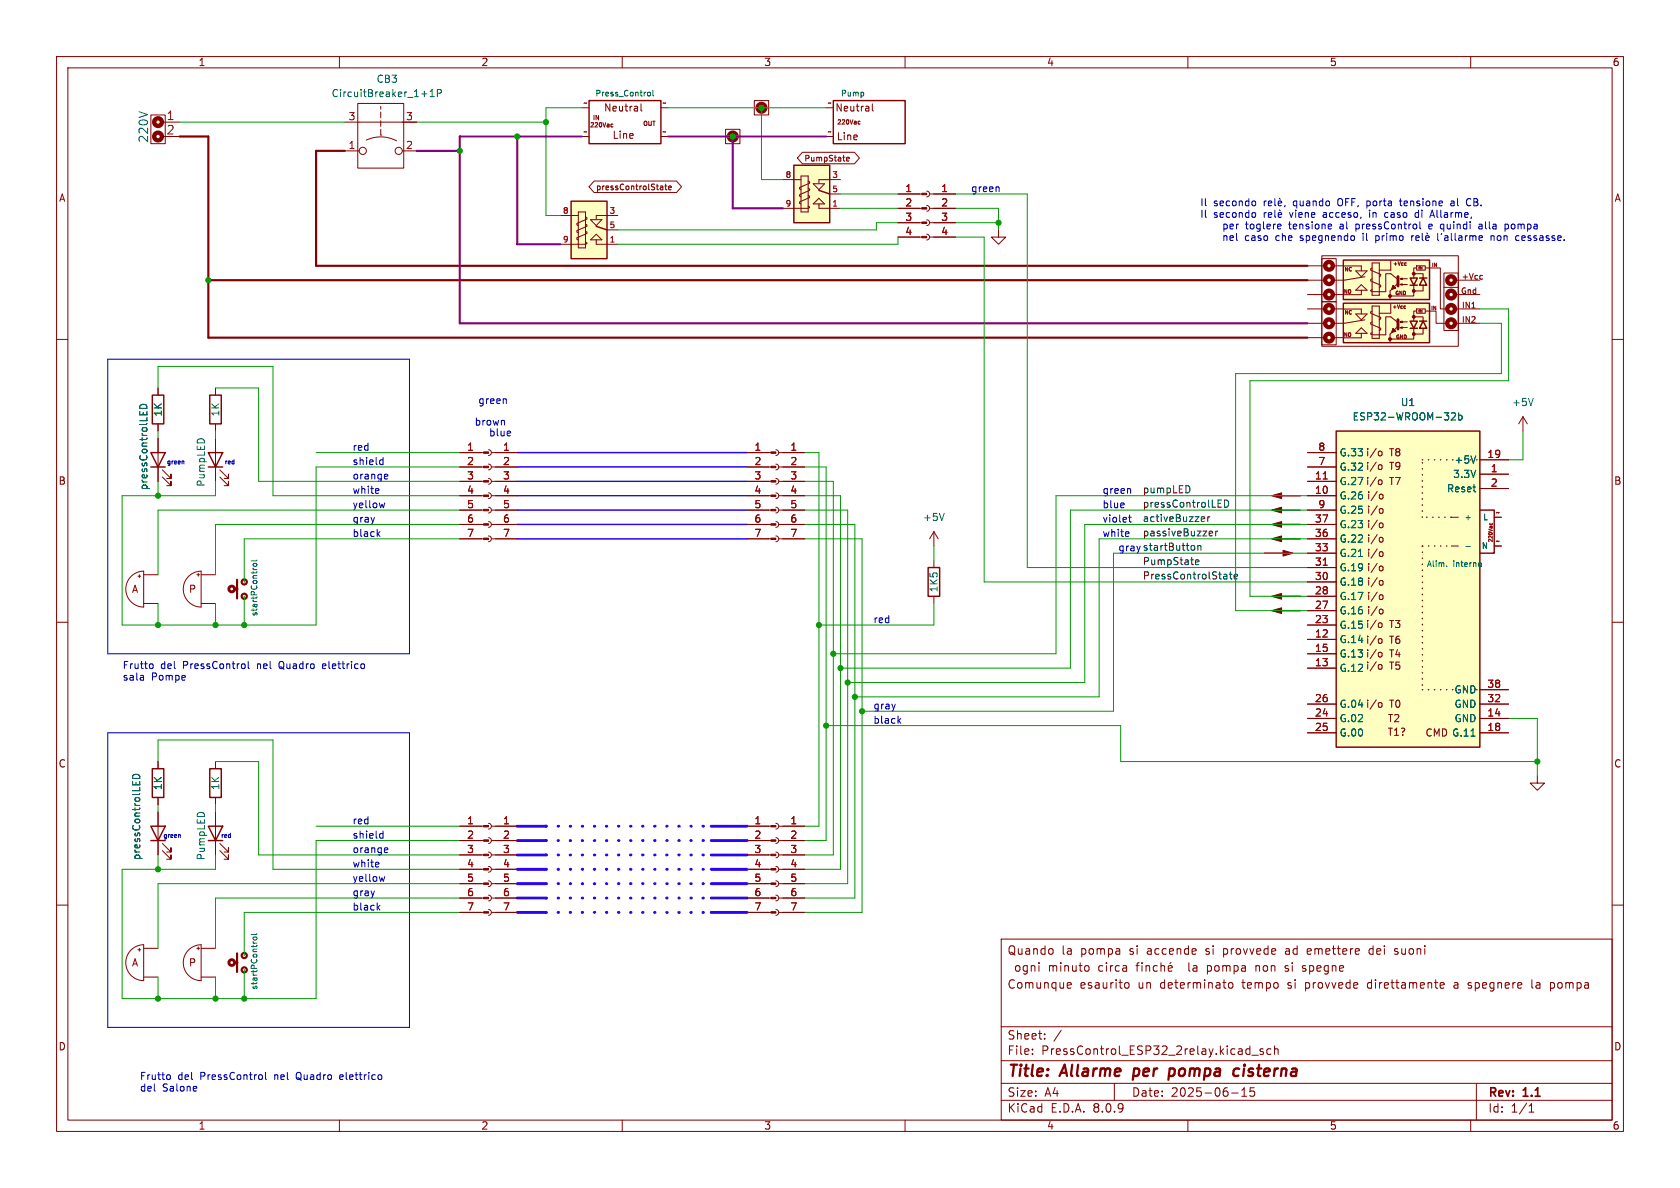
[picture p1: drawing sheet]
<svg xmlns="http://www.w3.org/2000/svg" width="297mm" height="210mm" viewBox="0 0 297 210" stroke-linecap="round" stroke-linejoin="round" font-family="sans-serif">
<g fill="none" stroke="#840000" stroke-width=".18">
<path d="M10 10h277v190h-277zM12 12h273v186h-273zM60 10v2M110 10v2M133.3 17.8h2.6v2.5h-2.6zM146 19.1h1.3M154.2 18.4v1l.2 .2M160 10v2M210 10v2M260 10v2M146 24.1h1.3M151.8 21.9h.3"/>
<path d="M151.8 21.5h.3M10 60h2M27.9 68.6v1.3M27.9 74.9v1.3M285 60h2M10 110h2M285 110h2M10 160h2M177 166h108v32h-108zM186 167.8l.2 .2v.4l-.2 .2M188.7 174.6h.6M188.7 173.8l.5-.1 .2 .4-.7 .1"/>
<path d="M192.2 170.7l.3 .3v.4l-.3 .3M199 173.8l.3-.1 .3 .3v.4l-.1 .2h-.5M200.8 170.7h.6M201.4 170.2l-.4 .2v1.3M201.9 170.2v.1M201.9 170.7v1M202.6 170.8l.2-.1 .4 .1v.9M202.6 170.7v1M204.6 170.8l-.4-.1-.3 .3v.4l.1 .2h.6M205.2 170.8l.3-.1 .3 .1 .1 .9M205.2 170.2v1.5M206.5 171.2l.7-.1v-.3l-.5-.1-.2 .2 .1 .7h.6"/>
<path d="M207 170.1l-.2 .2M213.5 170.7v1.5M213.5 171.6l.1 .1M213.6 170.7l-.1 .1M217.2 173.8l.3-.1 .4 .1 .1 .6-.2 .2-.3 .1-.3-.1zM222 170.7v1M222.2 170.7l-.2 .1M227.2 171.6l.4 .1M227.3 168.2v.4M227.6 170.7l-.4 .1v.1v.2l.4 .1M230.2 171.6h.6M230.2 171l.1 .1 .5 .2"/>
<path d="M230.8 170.8l-.3-.1-.3 .2M231.6 167.7h-.3l-.2 .2 .1 .7 .4 .1M231.8 168.1l-.7 .1M241.8 173.8v.8M242.6 167.7l-.4 .1-.2 .2 .1 .6 .5 .1M246.5 168.6h.6M247.1 167.8l-.4-.1-.2 .2 .1 .2 .5 .2M254.7 174.6h.5M254.7 173.8l.4-.1 .2 .4-.7 .1M257.5 173.7l-.4 .1M257.6 174.1h-.4a.29 .29 0 0 0-.2 .3 .29 .29 0 0 0 .2 .3h.4M259.6 174.1l.4 .1"/>
<path d="M259.7 174.7h.3M260 173.7l-.4 .1M270.8 173.2v1.3l.2 .2M274.1 173.8l.4-.1 .3 .3M274.8 174.4l-.3 .3-.4-.1M285 160h2M60 198v2M110 198v2M160 198v2M177 194.5h108M177 191.5h108M177 187.5h108"/>
<path d="M177 181.5h108M182.5 186.3v.1M182.5 185.5v.1M184.7 183.6v.1M184.7 182.8v.1M187.6 182.1l-1.3 2M197 191.5v3M210 198v2M217.7 193.2h1.2M219.5 193.8h.9M219.5 192.7l.5-.4v1.5M221.3 186.5h1.2"/>
<path d="M221.7 192.3h-.7v.7l.2-.1h.5l.1 .3-.1 .5-.2 .1-.5-.1M223.3 185.5l-.3-.1-.3 .2 .1 .2 .5 .2v.3h-.6M224.7 185.5l-.5-.1-.2 .3v.4l.1 .2h.6M225.3 185.5l.2-.1 .4 .1 .1 .9M225.3 184.9v1.5M260 198v2M261 191.5v6.5M270.3 196.6h.9M270.3 195.5l.4-.4v1.5"/>
</g>
<path d="M200.5 188.9l-.2 2M206.6 190.1l.2 .1 .6-.1M206.8 189l.2-.1 .6 .1M218.3 189l.2-.1 .6 .1M218.9 190.1l-.6 .1M219.9 188.9l-.1 1.3" fill="none" stroke="#840000" stroke-width=".4"/>
<path d="M147.3 17.8h12.7v7.6h-12.7zM26.9 69.9h2.1v5h-2.1z" fill="none" stroke="#840000" stroke-width=".25"/>
<circle cx="134.6" cy="19" r=".69" fill="#ffffc2" stroke="#ffffc2" stroke-width=".18"/>
<circle cx="134.6" cy="19" r=".69" fill="none" stroke="#840000" stroke-width=".76"/>
<path d="M152.6 16.4v.5" fill="none" stroke="#006464" stroke-width=".18"/>
<path d="M140.3 29.2h6.4v10.2h-6.4z" fill="#ffffc2"/>
<path d="M140.3 29.2h6.4v10.2h-6.4zM144.8 33.7l1.9 .6" fill="none" stroke="#840000" stroke-width=".25"/>
<path d="M138.4 31.8h3.2M141.6 31.1h1.3v6.4h-1.3zM142.9 36.4l.2 .2v.1l-.2 .1h-4.5M142.9 34.5l.2 .2v.2l-1.7 .8v.2l.2 .2M142.9 33.3l.2 .1v.3l-1.7 .7v.3l.2 .1M142.9 32l.2 .1v.3l-1.7 .7v.3l.2 .1M143.8 36l1-.9 1 .9zM143.8 32.5h2l-1 1zM144.8 36v.8h3.8M146.7 34.3h1.9M148.6 31.8h-3.8v.6" fill="none" stroke="#840000" stroke-width=".18"/>
<path d="M101 35.6h6.3v10.1h-6.3z" fill="#ffffc2"/>
<g fill="none" stroke="#840000" stroke-width=".25">
<path d="M104.1 17.8h12.7v7.6h-12.7zM101 35.6h6.3v10.1h-6.3zM105.4 40l1.9 .6M37.1 69.9h2v5h-2zM26.7 80h2.5l-1.3 2.6zM26.7 82.6h2.5M36.8 80h2.6l-1.3 2.6zM36.8 82.6h2.6M223.5 97.8h4.1M225.8 95.3h4.1M164.1 100.3h2v5.1h-2zM225.8 108h4.1"/>
<path d="M225.8 105.4h4.1M26.9 135.9h2.1v5.1h-2.1zM37.1 135.9h2v5.1h-2zM26.7 146.1h2.5l-1.3 2.5zM26.7 148.6h2.5M36.8 146.1h2.6l-1.3 2.5zM36.8 148.6h2.6"/>
</g>
<g fill="none" stroke="#840000" stroke-width=".18">
<path d="M102.9 19.1h1.2M113.3 18.4v1l.2 .2M116.8 19.1h1.3M99.1 38.1h3.1M102.2 37.5h1.3v6.3h-1.3zM102.9 24.1h1.2M103.5 39.6l.3 .2v.2l-1.8 .8v.2l.2 .1M103.5 38.4l.3 .1v.2l-1.8 .8v.3l.2 .1M104.4 38.8h2l-1 1.1zM108.1 22.4h.3M108.1 22h.3M109.2 38.1h-3.8v.6"/>
<path d="M116.8 24.1h1.3M103.5 42.8l.3 .1v.2l-.3 .1h-4.4M103.5 40.9l.3 .1v.3l-1.8 .7v.3l.2 .1M104.4 42.4l1-1 1 1zM105.4 42.4v.8h3.8M107.3 40.6h1.9M176.5 40.6v1.3h1.3l-1.3 1.3-1.2-1.3h1.2M27.9 77.5v7.6M38.1 68.6v1.3M38.1 74.9v1.3M38.1 77.5v7.6M269.2 73.7l.8 1.2"/>
<path d="M269.2 73.7v2.5M269.2 73.7l-.7 1.2M28.7 84.3l1.5 1.6v-.8v.8h-.7M28.7 83.1l1.5 1.5v-.8v.8h-.7M38.9 84.3l1.5 1.6v-.8v.8h-.8M38.9 83.1l1.5 1.5v-.8v.8h-.8M165.1 99.1v1.2M23.2 101.9a3.2 3.2 0 0 1 2.2-.9v6.3a3.2 3.2 0 0 1-2.9-1.9 3.2 3.2 0 0 1 .7-3.5zM24.4 101.9h.5M24.6 101.6v.5M25.4 101.6h2.5M25.4 106.7h2.5"/>
<path d="M33.3 101.9a3.2 3.2 0 0 1 2.3-.9v6.3a3.2 3.2 0 0 1-3-1.9 3.2 3.2 0 0 1 .7-3.5zM34.8 101.6h.5M35.1 101.3v.6M35.6 101.6h2.5M35.6 106.7h2.5M43.2 102.9h.1M43.2 105.4h.1M165.1 105.4v1.3M27.9 134.6v1.3M38.1 134.6v1.3M27.9 141v1.2M27.9 143.5v7.6"/>
<path d="M28.7 150.4l1.5 1.5v-.8v.8h-.7M28.7 149.1l1.5 1.5v-.7v.7h-.7M38.1 141v1.2M38.1 143.5v7.6M38.9 150.4l1.5 1.5v-.8v.8h-.8M38.9 149.1l1.5 1.5v-.7v.7h-.8M81.3 158.8h4.2M81.3 156.2h4.2M81.3 153.7h4.2M81.3 151.1h4.2M81.3 148.6h4.2M81.3 146.1h4.2"/>
<path d="M86.4 158.2l.3 .2 .2 .4-.2 .3-.3 .2M86.4 155.7l.3 .2 .2 .3-.2 .4-.3 .1M86.4 153.2l.3 .1 .2 .4-.2 .3-.3 .2M86.4 150.6l.3 .2 .2 .3-.2 .4-.3 .1M86.4 148.1l.3 .1 .2 .4-.2 .3-.3 .2M86.4 145.5l.3 .2 .2 .4-.2 .3-.3 .2M86.9 158.8h4.5M86.9 156.2h4.5M86.9 153.7h4.5M86.9 151.1h4.5M86.9 148.6h4.5M86.9 146.1h4.5"/>
<path d="M23.2 167.9a3.2 3.2 0 0 1 2.2-.9v6.4a3.2 3.2 0 0 1-2.9-2 3.2 3.2 0 0 1 .7-3.5zM24.4 167.9h.5M24.6 167.6v.5M25.4 167.6h2.5M25.4 172.7h2.5M33.3 167.9a3.2 3.2 0 0 1 2.3-.9v6.4a3.2 3.2 0 0 1-3-2 3.2 3.2 0 0 1 .7-3.5zM34.8 167.6h.5M35.1 167.4v.5M35.6 167.6h2.5M35.6 172.7h2.5M43.2 168.9h.1M43.2 171.4v.1"/>
<path d="M81.3 161.3h4.2M86.4 160.8l.3 .1 .2 .4-.2 .3-.3 .2M86.9 161.3h4.5"/>
</g>
<g fill="none" stroke="#006464" stroke-width=".18">
<path d="M114.5 16.5l.2-.2 .3 .2-.1 .4-.2 .1-.2-.2M115.4 16v.8l.2 .2M24.7 72.7v.6M24.9 71.6a.66 .66 0 0 1 .7-.1 .66 .66 0 0 1 .4 .7h-1.3zM26 72.7v.6M271.1 70.4l-.5 1.3M44.8 99.6h.5l.1 .4-.6 .1-.1-.2zM45.4 99l-.1 .1h-.9M23.4 138.1v.7M23.6 137a.66 .66 0 0 1 .8-.1 .66 .66 0 0 1 .3 .7h-1.3zM24.7 138.1v.7M44.8 165.7l.4-.1 .2 .4-.2 .2h-.3l-.2-.2z"/>
<path d="M45.4 165l-.1 .2h-.9"/>
</g>
<g fill="none" stroke="#840000" stroke-width=".38">
<path d="M41.9 102.5v3.3M41.9 168.5v3.3"/>
<circle cx="43.2" cy="105.4" r=".46"/>
<circle cx="43.2" cy="102.9" r=".46"/>
<circle cx="43.2" cy="168.9" r=".46"/>
<circle cx="43.2" cy="171.5" r=".46"/>
</g>
<g fill="none" stroke="#840000" stroke-width=".51">
<path d="M41.5 104.1h.4M41.5 170.2h.4"/>
<circle cx="41" cy="104.1" r=".51"/>
<circle cx="41" cy="170.2" r=".51"/>
</g>
<g fill="#840000" stroke="#840000" stroke-width=".18">
<path d="M85.5 161.2h.9v.2h-.9z"/>
<path d="M85.5 158.6h.9v.3h-.9z"/>
<path d="M85.5 156.1h.9v.2h-.9z"/>
<path d="M85.5 153.5h.9v.3h-.9z"/>
<path d="M85.5 151h.9v.3h-.9z"/>
<path d="M85.5 148.5h.9v.2h-.9z"/>
<path d="M85.5 145.9h.9v.3h-.9z"/>
<path d="M224.8 108l1.8-.6v1.1z"/>
<path d="M224.8 105.4l1.8-.5v1z"/>
<path d="M226.8 97.3l1.8 .5-1.8 .5z"/>
<path d="M224.8 95.3l1.8-.6v1.1z"/>
</g>
<g fill="#ffffc2" stroke="#ffffc2" stroke-width=".18">
<circle cx="256.5" cy="57.1" r=".69"/>
<circle cx="256.5" cy="54.6" r=".69"/>
<circle cx="256.5" cy="49.5" r=".69"/>
<circle cx="234.9" cy="59.7" r=".69"/>
<circle cx="234.9" cy="54.6" r=".69"/>
<circle cx="234.9" cy="52.1" r=".69"/>
<circle cx="234.9" cy="47" r=".69"/>
</g>
<g fill="#ffffc2">
<path d="M237.5 53.6h15.2v7h-15.2z"/>
<path d="M237.5 46h15.2v7h-15.2z"/>
</g>
<g fill="none" stroke="#840000" stroke-width=".18">
<path d="M63.2 18.3h8.2v11.4h-8.2zM67.3 18.8v.5M67.3 19.8v1M61 21.6h12.7M61 26.7h2.5M64.8 24.8a6 6 0 0 1 5.3 .1M67.3 23.9h.1M67.3 21.3v1.1M67.3 22.9v1M71.1 26.7h2.6M231.1 57.2h3.2M231.1 52.1h3.2"/>
<path d="M231.1 49.5h3.2M231.1 47h3.2M231.1 59.7h3.2M231.1 54.6h3.2M233.7 45.2h24.1v16h-24.1zM233.7 53.3h2.5v7.7h-2.5zM233.7 45.7h2.5v7.6h-2.5zM235.6 57.2h1.9M235.6 47h1.9M235.6 59.7h1.8M235.7 54.6h1.7M235.8 52.1h1.7"/>
<path d="M237.5 54.6h3.2v.9M237.5 47h3.2v.9M239.7 55.5h2l-1 1zM239.7 47.9h2l-1 1zM240.7 58.9v.8h-3.2M240.7 57.9l1 1h-2zM240.7 50.3l1 1h-2zM240.7 51.3v.8h-3.2M241.3 48.9l-3.8 .6h-1.8M241.3 56.5l-3.8 .7M242.6 56.9l-.3 .1v.3l1.8 .7v.3l-.3 .1M242.6 55l-.3 .1v.3l1.8 .7v.3l-.3 .1"/>
<path d="M242.6 49.3l-.3 .1v.3l1.8 .7v.3l-.3 .1M242.6 47.4l-.3 .1v.3l1.8 .7v.3l-.3 .1M242.6 46.5h1.2v5.7h-1.2zM242.6 54.1h1.2v5.7h-1.2zM245.7 51.4v1.6M245.7 59.1v1.5M245.9 46.1v1.7h-2.1M245.9 53.7v1.7h-2.1M247.1 57l-1.2-1h-.9v3.2h-2.4l-.3-.1v-.2l.3-.1M247.1 49.4l-1.2-1h-.9v3.2h-2.4l-.3-.2v-.1l.3-.1M247.5 57.9l.4-.1v.2l-.4-.1h1.3M247.5 56.9l.4-.1v.2l-.4-.1h1.3"/>
<path d="M247.5 50.3l.4-.1v.2l-.4-.1h1.3M247.5 49.3l.4-.2v.3l-.4-.1h1.3M248.3 54.1h.2M248.4 46.5h.2M248.5 54.5h-.2M248.6 46.9h-.2M249.9 58v1.9h-4.2M249.9 50.4v1.9h-4.2M249.9 56h1.7v.8M249.9 48.4h1.7v.7M250.4 55h-.5v1.8M250.4 47.4h-.5v1.7"/>
<path d="M250.4 54.6h1.6v.8h-1.6zM250.4 47h1.6v.8h-1.6zM251.6 58v1.1h-1.7M251.6 50.4v1h-1.7M252 55h1.9v2.2h2M252 47.4h2.6v7.2h1.2M255.3 48.3h2.5v10.1h-2.5zM255.3 50.8h2.5M257.2 57.2h4.4M257.2 52.1h4.4M257.2 49.5h4.4M257.2 54.6h4.4"/>
<path d="M260.2 54.4h.6M260.3 56h.4l.1 .3-.6 .7h.6M260.8 51.2l.1 .1M260.9 50.9v1M260.9 51.8l-.1 .1M262.1 48.7h-.3l-.2 .2 .1 .4h.4M256.5 91.4h1.3M256.5 96.5h1.3M258.2 93.1l.2 .7 .2-.7M259.1 93.1v.7l-.3-.1v-.3h.3M259.7 93.4l-.3 .1v.2h.3M263.4 92.5v.2"/>
<path d="M263.8 92.5v.2M264.2 91.4h1.2M264.2 96.5h1.2M132.1 158.8h4.2M132.1 156.2h4.2M132.1 153.7h4.2M132.1 151.1h4.2M132.1 148.6h4.2M132.1 146.1h4.2M137.2 158.2l.3 .2 .2 .4-.2 .3-.3 .2M137.2 155.7l.3 .2 .2 .3-.2 .4-.3 .1M137.2 153.2l.3 .1 .2 .4-.2 .3-.3 .2"/>
<path d="M137.2 150.6l.3 .2 .2 .3-.2 .4-.3 .1M137.2 148.1l.3 .1 .2 .4-.2 .3-.3 .2M137.2 145.5l.3 .2 .2 .4-.2 .3-.3 .2M137.7 158.8h4.5M137.7 156.2h4.5M137.7 153.7h4.5M137.7 151.1h4.5M137.7 148.6h4.5M137.7 146.1h4.5M132.1 161.3h4.2M137.2 160.8l.3 .1 .2 .4-.2 .3-.3 .2M137.7 161.3h4.5"/>
<circle cx="64.1" cy="26.7" r=".63"/>
<circle cx="70.5" cy="26.7" r=".63"/>
</g>
<g fill="none" stroke="#840000" stroke-width=".76">
<circle cx="234.9" cy="59.7" r=".69"/>
<circle cx="234.9" cy="47" r=".69"/>
<circle cx="234.9" cy="54.6" r=".69"/>
<circle cx="234.9" cy="52.1" r=".69"/>
<circle cx="234.9" cy="57.1" r=".69"/>
<circle cx="234.9" cy="49.5" r=".69"/>
<circle cx="256.5" cy="54.6" r=".69"/>
<circle cx="256.5" cy="52.1" r=".69"/>
<circle cx="256.5" cy="57.1" r=".69"/>
<circle cx="256.5" cy="49.5" r=".69"/>
</g>
<g fill="none" stroke="#840000" stroke-width=".25">
<path d="M237.5 53.6h15.2v7h-15.2zM237.5 46h15.2v7h-15.2zM249.3 56.8h1.3l-.7 1.2zM249.3 49.1h1.3l-.7 1.3zM249.3 58h1.3M249.3 50.4h1.3M251 56.8h1.2M251 49.1h1.2M251.6 56.8l.6 1.2h-1.2zM251.6 49.1l.6 1.3h-1.2zM225.8 92.7h4.1M225.8 87.6h4.1"/>
<path d="M225.8 90.2h4.1M257.8 90.2h6.4v7.6h-6.4z"/>
</g>
<g fill="#840000" stroke="#840000" stroke-width=".18">
<path d="M245.7 59.1l1.3-1.3z"/>
<path d="M245.7 51.4l1.3-1.2z"/>
<path d="M246.3 58l.5 .5-.8 .3z"/>
<path d="M246.3 50.4l.5 .5-.8 .3z"/>
<path d="M224.8 92.7l1.8-.5v1z"/>
<path d="M224.8 87.6l1.8-.5v1z"/>
<path d="M224.8 90.2l1.8-.5v1z"/>
<path d="M136.3 161.2h.9v.2h-.9z"/>
<path d="M136.3 158.6h.9v.3h-.9z"/>
<path d="M136.3 156.1h.9v.2h-.9z"/>
<path d="M136.3 153.5h.9v.3h-.9z"/>
<path d="M136.3 151h.9v.3h-.9z"/>
<path d="M136.3 148.5h.9v.2h-.9z"/>
<path d="M136.3 145.9h.9v.3h-.9z"/>
<circle cx="249.9" cy="59.1" r=".25"/>
<circle cx="249.9" cy="56" r=".25"/>
<circle cx="249.9" cy="51.4" r=".25"/>
<circle cx="249.9" cy="48.4" r=".25"/>
<circle cx="245.7" cy="59.9" r=".25"/>
<circle cx="245.7" cy="52.3" r=".25"/>
</g>
<path d="M247.1 56.5v1.7M247.1 48.9v1.6" fill="none" stroke="#840000" stroke-width=".51"/>
<path d="M74.5 16.6h1M76 17.1h.8M76 16.2l.4-.4v1.3M77.3 16.5l.6-.1 .1-.2v-.3l-.7-.1v1.3M259.2 96.6h.7M261.6 99.5l.3 .2-.1 .4-.2 .1M255.7 100.1v.1" fill="none" stroke="#006464" stroke-width=".18"/>
<path d="M236.2 76.2h25.4v55.9h-25.4z" fill="#ffffc2"/>
<path d="M236.2 76.2h25.4v55.9h-25.4z" fill="none" stroke="#840000" stroke-width=".25"/>
<g fill="none" stroke="#840000" stroke-width=".18">
<path d="M26.7 20.3h2.5v5.1h-2.5zM28.6 21.6h3.1M28.6 24.1h3.1M105 32h14.6l.9 1-.9 1h-14.6l-.9-1zM117 32.9l.2 .1v.6M117.2 33.5l-.4 .1M117.2 33.1l-.4 .1M117.5 32.9h.4M117.7 32.5v.9l.2 .2M118.2 33.2l.5-.1-.1-.2h-.3l-.1 .1 .1 .5h.3M128.3 22.9h2.5v2.5h-2.5zM141.9 26.9h9.2l.8 1-.8 1.1h-9.2l-.9-1.1z"/>
<path d="M149.7 28.1l.4-.1v-.2h-.3l-.1 .1v.5h.4M158.7 39.4h4.3M158.7 36.8h4.3M158.7 34.3h4.3M163.8 38.9l.4 .1 .1 .4-.1 .3-.4 .2M163.8 36.3l.4 .2 .1 .3-.1 .4-.4 .1M163.8 33.8l.4 .1 .1 .4-.1 .3-.4 .2M164.3 39.4h4.6M164.3 36.8h4.6M164.3 34.3h4.6M158.7 41.9h4.3M163.8 41.4l.4 .2 .1 .3-.1 .4-.4 .1"/>
<path d="M164.3 41.9h4.6M27.9 68.6v1.3M27.9 74.9v1.3M27.9 77.5v2.5M86.4 79.5l.3 .2 .2 .3-.2 .4-.3 .1M137.2 79.5l.3 .2 .2 .3-.2 .4-.3 .1M243.8 79.8l.3-.1 .2 .3v.5l-.2 .1-.3-.1M27.9 82.6v2.5M81.3 87.6h4.2M81.3 85.1h4.2M81.3 95.3h4.2M81.3 92.7h4.2"/>
<path d="M81.3 82.6h4.2M81.3 80h4.2M81.3 90.2h4.2M86.4 94.7l.3 .2 .2 .4-.2 .3-.3 .2M86.4 92.2l.3 .2 .2 .3-.2 .4-.3 .1M86.4 89.7l.3 .1 .2 .4-.2 .3-.3 .2M86.4 87.1l.3 .2 .2 .3-.2 .4-.3 .1M86.4 84.6l.3 .1 .2 .4-.2 .3-.3 .2M86.4 82l.3 .2 .2 .4-.2 .3-.3 .2M86.9 87.6h4.5M86.9 85.1h4.5M86.9 95.3h4.5"/>
<path d="M86.9 92.7h4.5M86.9 82.6h4.5M86.9 80h4.5M86.9 90.2h4.5M132.1 87.6h4.2M132.1 85.1h4.2M132.1 95.3h4.2M132.1 92.7h4.2M132.1 82.6h4.2M132.1 80h4.2M132.1 90.2h4.2M137.2 94.7l.3 .2 .2 .4-.2 .3-.3 .2"/>
<path d="M137.2 92.2l.3 .2 .2 .3-.2 .4-.3 .1M137.2 89.7l.3 .1 .2 .4-.2 .3-.3 .2M137.2 87.1l.3 .2 .2 .3-.2 .4-.3 .1M137.2 84.6l.3 .1 .2 .4-.2 .3-.3 .2M137.2 82l.3 .2 .2 .4-.2 .3-.3 .2M137.7 87.6h4.5M137.7 85.1h4.5M137.7 95.3h4.5M137.7 92.7h4.5M137.7 82.6h4.5M137.7 80h4.5M137.7 90.2h4.5"/>
<path d="M165.1 94l.8 1.3M165.1 94v2.5M165.1 94l-.8 1.3M231.1 87.6h5.1M231.1 85.1h5.1M231.1 97.8h5.1M231.1 95.3h5.1M231.1 92.7h5.1M231.1 82.6h5.1M231.1 80h5.1M231.1 90.2h5.1M243.8 82.2h.3l.2 .2v.5l-.2 .1-.3-.1"/>
<path d="M243.8 84.9l.3-.1 .2 .3v.4l-.2 .2-.3-.1M244 87.4h.3l.2 .2-.1 .5-.1 .1-.3-.1M244 90l.3-.1 .2 .2-.1 .5-.1 .1h-.3M244 92.5l.3-.1 .2 .3-.1 .5-.1 .1-.3-.1M244 95h.3l.2 .2-.1 .5-.1 .1h-.3M244 97.6l.3-.1 .2 .3-.1 .4-.1 .2-.3-.1M256.5 91.4h1.3M256.5 96.5h1.3M261.6 83.8h5.1M261.6 81.3h5.1M261.6 86.4h5.1M264.2 91.4h1.2"/>
<path d="M264.2 96.5h1.2M231.1 113h5.1M231.1 118.1h5.1M231.1 115.6h5.1M231.1 110.5h5.1M231.1 108h5.1M231.1 105.4h5.1M231.1 102.9h5.1M231.1 100.3h5.1M243.8 113l.3-.1 .2 .2v.5l-.2 .1h-.3M243.8 110.2l.3-.1 .2 .2v.5l-.2 .1h-.3M243.8 115.4l.3-.1 .2 .2v.5l-.2 .1h-.3"/>
<path d="M243.8 117.5h.3l.2 .2v.5l-.2 .1-.3-.1M244 107.7h.3l.2 .2-.1 .5-.1 .1h-.3M244 100.1h.3l.2 .2-.1 .5-.1 .1-.3-.1M244 102.7l.3-.1 .2 .2-.1 .5-.1 .1h-.3M244 105.2l.3-.1 .2 .3-.1 .5-.1 .1-.3-.1M27.9 134.6v1.3M231.1 127h5.1M231.1 129.5h5.1M231.1 124.5h5.1M243.8 124.3l.3-.1 .2 .2v.5l-.2 .1h-.3M245.4 128.7h.8M245.5 126.3h.7"/>
<path d="M245.8 128.7v1.3M245.8 126.3v1.3M261.6 127h5.1M261.6 129.5h5.1M261.6 124.5h5.1M261.6 121.9h5.1M271.8 137.2v1.2h1.2l-1.2 1.3-1.3-1.3h1.3M27.9 141v1.2M27.9 143.5v2.6M27.9 148.6v2.5M81.3 146.1h3.8M81.3 148.6h3.8"/>
<path d="M81.3 151.1h3.8M81.3 153.7h3.8M81.3 156.2h3.8M81.3 158.8h3.8M87.6 146.1h3.8M87.6 148.6h3.8M87.6 151.1h3.8M87.6 153.7h3.8M87.6 156.2h3.8M87.6 158.8h3.8M132.1 146.1h3.8M132.1 148.6h3.8"/>
<path d="M132.1 151.1h3.8M132.1 153.7h3.8M132.1 156.2h3.8M132.1 158.8h3.8M138.4 146.1h3.8M138.4 148.6h3.8M138.4 151.1h3.8M138.4 153.7h3.8M138.4 156.2h3.8M138.4 158.8h3.8M81.3 161.3h3.8M87.6 161.3h3.8"/>
<path d="M132.1 161.3h3.8M138.4 161.3h3.8"/>
</g>
<path d="M233.9 84.7h.7M233.9 99.9h.7" fill="none" stroke="#a90000" stroke-width=".18"/>
<g fill="none" stroke="#006464" stroke-width=".18">
<path d="M24.7 72.7v.6M24.9 71.6a.66 .66 0 0 1 .7-.1 .66 .66 0 0 1 .4 .7h-1.3zM26 72.7v.6M256.6 73.1l.5-.1 .2 .3-.8 .9h.8M257.9 73.5l.3-.1 .3 .2-.1 .6h-.5M257.9 73v1.2M166.9 90.7l-.4 1.3M259.2 96.6h.7M260.9 80.6l-.4 1.3M261.6 99.5l.3 .2-.1 .4-.2 .1M255.7 100.1v.1M23.4 138.1v.7"/>
<path d="M23.6 137a.66 .66 0 0 1 .8-.1 .66 .66 0 0 1 .3 .7h-1.3zM24.7 138.1v.7M260 130.1h.8"/>
</g>
<g fill="#840000" stroke="#840000" stroke-width=".18">
<path d="M136.3 95.1h.9v.3h-.9z"/>
<path d="M136.3 92.6h.9v.2h-.9z"/>
<path d="M136.3 90h.9v.3h-.9z"/>
<path d="M136.3 87.5h.9v.3h-.9z"/>
<path d="M136.3 85h.9v.2h-.9z"/>
<path d="M136.3 82.4h.9v.3h-.9z"/>
<path d="M136.3 79.9h.9v.2h-.9z"/>
<path d="M163 41.8h.8v.2h-.8z"/>
<path d="M163 39.2h.8v.3h-.8z"/>
<path d="M163 36.7h.8v.3h-.8z"/>
<path d="M163 34.2h.8v.2h-.8z"/>
<path d="M85.5 95.1h.9v.3h-.9z"/>
<path d="M85.5 92.6h.9v.2h-.9z"/>
<path d="M85.5 90h.9v.3h-.9z"/>
<path d="M85.5 87.5h.9v.3h-.9z"/>
<path d="M85.5 85h.9v.2h-.9z"/>
<path d="M85.5 82.4h.9v.3h-.9z"/>
<path d="M85.5 79.9h.9v.2h-.9z"/>
</g>
<g fill="#ffffc2" stroke="#ffffc2" stroke-width=".18">
<circle cx="129.5" cy="24.1" r=".69"/>
<circle cx="27.9" cy="21.6" r=".69"/>
</g>
<g fill="none" stroke="#840000" stroke-width=".76">
<circle cx="27.9" cy="24.1" r=".69"/>
<circle cx="27.9" cy="21.6" r=".69"/>
<circle cx="129.5" cy="24.1" r=".69"/>
</g>
<g fill="none" stroke="#0f0f0f" stroke-width=".18">
<path d="M210.3 86.1v.7M211 96.4l.2 .3v.3l-.2 .3M211.3 99.4l.6-.1v-.3h-.4l-.2 .2 .1 .6h.5M211.8 96.6l.1-.2 .4 .1v.8M211.8 96.4v.9M212.6 91.4h.3l.1 .3-.6 .1M212.9 92.1l-.3 .1M213.5 91.4v.8M213.9 91.4l-.4 .2M213.9 93.9l.4 .1 .1 .2-.6 .1M214.3 94.7h-.4M214.9 93.9v.8"/>
<path d="M215.3 93.9l-.4 .2M215.3 89.7h.6M215.3 88.4h.6M216.5 88.4a.64 .64 0 0 1 .7 .6 .64 .64 0 0 1-.7 .7zM216.7 101.5l.2 .2v.7M216.9 102.3l-.1 .1M216.9 101.8l-.1 .1M217.3 101.5h.5M217.5 101.1v1.1l.3 .2M218.2 101.9l.6-.1-.1-.2-.3-.1-.2 .2v.6h.5"/>
</g>
<g fill="none" stroke="#0000c2" stroke-width=".18">
<path d="M176.6 33.1v.8M220.2 39.6h.5M220.4 39.2v1.2M221.7 35.5l.3 .3v.3l-.3 .3M221.7 37.6l.3 .2v.4l-.3 .2M223.5 35.5v.9M223.5 37.6v.8M223.9 35.5l-.4 .3M223.9 37.6l-.4 .2M224.2 36l.6-.2v-.2l-.4-.1-.2 .2 .1 .6h.5M224.2 38l.6-.1v-.3h-.4l-.2 .2 .1 .6h.5M225.4 35.1v1.1l.2 .2"/>
<path d="M225.4 37.2v1l.2 .2M226 36l.6-.2-.1-.2-.3-.1-.2 .2v.6h.5M226 38l.6-.1-.1-.3h-.3l-.2 .2v.6h.5M226.2 35l.1 .2M226.2 37.1l.1 .2M227.2 36.3l-.1 .3M227.8 39.6h.5M228 39.2v1.1l.3 .2M236.9 39.7h.5M237.5 39.9l-.5 .1-.1 .2 .1 .3 .5-.1M239.7 39.7l.4-.1 .2 .3-.1 .5h-.5M241.6 35.5v1.3"/>
<path d="M241.6 36.3l.2 .1M241.8 35.5l-.2 .1M242.1 37.6v.8M244.9 37.6l-.1 .6 .1 .2h.4M247.4 35.5h.5M247.6 35.1v1.1l.3 .2M250.8 37.6h-.4l-.2 .2 .1 .6h.5M252.8 38.4l.4-1.2 .4 1.2M252.9 38.1h.6M256.5 35.6h.5M257.1 35.8l-.5 .1-.1 .2 .1 .3 .5-.1M259.4 36.2l.3 .2 .3-.1"/>
<path d="M260 35.2l-.3-.1-.3 .2M261.5 39.7h.5v.8M262 39.9l-.5 .1M262.6 39.2v1.1l.2 .2M266.6 39.7v.6M267.7 39.7l-.3-.1-.2 .3v.4l.2 .2 .3-.1M220.4 41.7l-.2 .2v.4l.2 .2M225.7 41.7l-.1 .6 .1 .2h.3M230.3 41.7h-.3l-.2 .2 .6 .4M230.4 42.3l-.2 .2h-.4M241 41.7v.8M241.6 41.2v1.1l.2 .2"/>
<path d="M243.2 41.7v1.2M243.7 41.7l.1 .2v.5l-.2 .1h-.4M249.7 41.7l-.1 .2M250.3 41.7v.8h.5M250.8 41.7l.1 .3-.6 .1M251.4 41.2v1.1l.2 .2M252 42.1l.6-.1v-.3h-.4l-.2 .1 .1 .7h.5M252.2 41.2l.2 .2M252.6 40l.6-.1-.1-.2-.3-.1-.2 .2v.6h.5M254.2 41.2v1.1l.1 .2M254.9 41.2l-.1 .3M255.8 41.7h-.4"/>
<path d="M256 42h-.4l-.2 .2 .2 .3h.4M261.5 40.4h.5M263.6 41.8l.2-.1h.3v.8M263.6 41.7v.8M265.2 41.7h-.3l-.2 .2v.5l.2 .1h.3M269 42.3l.2 .2h.4M269.1 41.7l-.1 .1M269.6 41.7v.3l-.6 .1M19 63.5h53.4v52.1h-53.4zM89.1 74.4l.1 .8M89.5 70.6v.7M90.2 76.3l.1 .2-.6 .1"/>
<path d="M32.3 81.5l.2 .1v.4M66.8 94.4l.4 .4M66.8 86.4l.2 .3-.6 .1M66.9 87.2h-.1M67.2 94l-.5 .5M67.3 81.3l.4 .1M67.7 80.9v1.2M67.7 82.1h-.4M68 88.9l-.2 .9-.3-.6M68.1 83.8l.4 .1 .1 .2-.6 .2M68.5 84.6l-.4 .1M198.7 89v.2l-.6 .1"/>
<path d="M199.4 94l.2 .3-.6 .1M199.5 91.4h.5M199.5 94.8h-.1M199.7 91v1.1l.3 .2M199.8 86.4l.1 .8M26.6 117.3l.4 .1 .1 .2-.1 .5-.4 .1M43.1 117.3l.2 .3v.4l-.2 .2M43.9 116.9v1.1l.2 .2M57.2 117.3l-.2 .2v.5l.2 .2M57.6 117.6l-.6 .2M64.4 117.5v.6M19 129.5h53.4v52.1h-53.4z"/>
<path d="M158.9 127.4l.3 .5M159.2 127l-.4 .5M31.7 147.5l.2 .2v.3M66.8 152.4l.2 .3-.6 .1M66.9 153.2l-.1 .1M67.3 147.3l.4 .1M67.7 146.9v1.3M67.7 148.1l-.4 .1M68 154.9l-.2 .9-.3-.6M68.1 149.9h.4l.1 .3-.6 .1M68.5 150.7h-.4M66.8 160.4l.4 .5"/>
<path d="M67.2 160l-.5 .5M29.7 190h.3l.1 .2v.5l-.4 .1M34.7 192.1l.1 .2-.6 .2M46.1 190l.3 .2v.4l-.3 .2M46.9 189.6v1.1l.2 .1M60.2 190l-.1 .2v.5l.1 .1M60.7 190.3l-.6 .1M67.4 190.1v.6"/>
</g>
<g fill="none" stroke="#009600" stroke-width=".18">
<path d="M102.9 19.1h-6.4v19h2.6M118.1 19.1h27.9M134.6 19.1v12.7h3.8M31.7 21.6h29.3M73.7 21.6h22.8M148.6 34.3h10.1M148.6 36.8h10.1M158.7 39.4h-3.8v1.2h-45.7M168.9 34.3h12.7v66h49.5M168.9 36.8h7.6v3.8M168.9 39.4h7.6M158.7 41.9v1.3h-49.5"/>
<path d="M168.9 41.9h5.1v61h57.1M261.6 57.2h3.8v8.8h-47v42h12.7M261.6 54.6h5.1v12.7h-45.7v38.1h10.1M27.9 68.6v-3.8h20.4v22.8h33M27.9 76.2v1.3M38.1 68.6h7.6v16.5h35.6M38.1 76.2v1.3M269.2 76.2v5.1h-2.5M27.9 85.1v2.5M55.9 80h25.4M81.3 92.7h-43.2v8.9M81.3 82.6h-25.4v27.9h-34.3v-22.9h16.5v-2.5"/>
<path d="M81.3 95.3h-38.1v7.6M81.3 90.2h-53.4v11.4M142.2 92.7h8.9v66.1h-8.9M142.2 95.3h10.2v66h-10.2M142.2 85.1h5.1v66h-5.1M142.2 90.2h7.7v66h-7.7M142.2 87.6h6.4v66.1h-6.4M142.2 80h2.6v66.1h-2.6M142.2 82.6h3.8v66h-3.8M165.1 96.5v2.6M231.1 92.7h-39.3v28h-41.9M231.1 95.3h-36.8v27.9h-43.2"/>
<path d="M231.1 87.6h-44.4v28h-39.4M231.1 90.2h-41.9v27.9h-40.6M231.1 97.8h-34.3v27.9h-44.4M27.9 106.7v3.8M38.1 106.7v3.8M43.2 105.4v5.1M165.1 106.7v3.8h-20.3M27.9 134.6v-3.8h20.4v22.9h33M38.1 134.6h7.6v16.5h35.6M146 128.3h52.1v6.3h73.7M266.7 127h5.1v10.2M27.9 142.2v1.3"/>
<path d="M27.9 151.1v2.6M38.1 142.2v1.3M55.9 146.1h25.4M81.3 156.2h-53.4v11.4M81.3 158.8h-43.2v8.8M81.3 148.6h-25.4v27.9h-34.3v-22.8h16.5v-2.6M27.9 172.7v3.8M38.1 172.7v3.8M43.2 171.5v5M81.3 161.3h-38.1v7.6"/>
</g>
<g fill="none" stroke="#2b02ff" stroke-width=".51">
<path d="M91.4 153.7h5.1M91.4 151.1h5.1M91.4 156.2h5.1M91.4 158.8h5.1M91.4 148.6h5.1M91.4 146.1h5.1M125.7 153.7h6.4M125.7 151.1h6.4M125.7 156.2h6.4M125.7 158.8h6.4M125.7 148.6h6.4M125.7 146.1h6.4"/>
<path d="M91.4 161.3h5.1M125.7 161.3h6.4"/>
</g>
<path d="M96.5 151.1h29.2M96.5 148.6h29.2M96.5 146.1h29.2M96.5 158.8h29.2M96.5 153.7h29.2M96.5 156.2h29.2M96.5 161.3h29.2" fill="none" stroke="#2b02ff" stroke-width=".51" stroke-dasharray=".1 2"/>
<path d="M251.5 96.5v25.4M251.5 91.4v-10.1M251.5 81.3h10.1M251.5 96.5h5M256.5 91.4h-5M251.5 121.9h10.1" fill="none" stroke="#840000" stroke-width=".25" stroke-dasharray=".1 1"/>
<path d="M73.7 26.7h7.6M91.4 24.1v19.1h7.7M102.9 24.1h-21.6v33.1h149.8M118.1 24.1h27.9M129.5 24.1v12.7h8.9" fill="none" stroke="#840084" stroke-width=".38"/>
<path d="M31.7 24.1h5.1v35.6h194.3M61 26.7h-5.1v20.3h175.2M36.8 49.5h194.3" fill="none" stroke="#840000" stroke-width=".38"/>
<path d="M91.4 82.6h40.7M91.4 80h40.7M91.4 92.7h40.7M91.4 85.1h40.7M91.4 87.6h40.7M91.4 90.2h40.7M91.4 95.3h40.7" fill="none" stroke="#2b02ff" stroke-width=".25"/>
<g fill="#009600" stroke="#009600" stroke-width=".18">
<circle cx="36.8" cy="49.5" r=".46"/>
<circle cx="81.3" cy="26.7" r=".46"/>
<circle cx="27.9" cy="153.7" r=".46"/>
<circle cx="27.9" cy="176.5" r=".46"/>
<circle cx="38.1" cy="176.5" r=".46"/>
<circle cx="38.1" cy="110.5" r=".46"/>
<circle cx="43.2" cy="176.5" r=".46"/>
<circle cx="27.9" cy="87.6" r=".46"/>
<circle cx="27.9" cy="110.5" r=".46"/>
<circle cx="43.2" cy="110.5" r=".46"/>
<circle cx="96.5" cy="21.6" r=".46"/>
<circle cx="91.4" cy="24.1" r=".46"/>
<circle cx="134.6" cy="19.1" r=".46"/>
<circle cx="176.5" cy="39.4" r=".46"/>
<circle cx="129.5" cy="24.1" r=".46"/>
<circle cx="271.8" cy="134.6" r=".46"/>
<circle cx="149.9" cy="120.7" r=".46"/>
<circle cx="151.1" cy="123.2" r=".46"/>
<circle cx="144.8" cy="110.5" r=".46"/>
<circle cx="146" cy="128.3" r=".46"/>
<circle cx="148.6" cy="118.1" r=".46"/>
<circle cx="147.3" cy="115.6" r=".46"/>
<circle cx="152.4" cy="125.7" r=".46"/>
</g>
<g font-size="2.8" fill="#840000">
<text x="178" y="190.9">Title:</text>
<text x="187.7" y="190.9">Allarme</text>
<text x="201.2" y="190.9">per</text>
<text x="208.3" y="190.9">pompa</text>
<text x="220.5" y="190.9">cisterna</text>
</g>
<g font-size="2.1" fill="#a90000">
<text x="29.4" y="21.3">1</text>
<text x="29.4" y="23.9">2</text>
</g>
<text font-size="2.1" fill="#006464" x="26.4" y="25.3" transform="rotate(-90 26.4 25.3)">220V</text>
<g font-size="2.1" fill="#840000">
<text x="178" y="169">Quando</text>
<text x="179.3" y="172">ogni</text>
<text x="185.4" y="172">minuto</text>
<text x="187.7" y="169">la</text>
<text x="191.1" y="169">pompa</text>
<text x="194.3" y="172">circa</text>
<text x="199.8" y="169">si</text>
<text x="203.1" y="169">accende</text>
<text x="210.7" y="172">la</text>
<text x="213.6" y="169">si</text>
<text x="214.1" y="172">pompa</text>
<text x="216.8" y="169">provvede</text>
<text x="222.8" y="172">non</text>
<text x="228" y="169">ad</text>
<text x="228.2" y="172">si</text>
<text x="231.4" y="172">spegne</text>
<text x="232" y="169">emettere</text>
<text x="243.1" y="169">dei</text>
<text x="247.7" y="169">suoni</text>
<text x="178" y="175">Comunque</text>
<text x="190.9" y="175">esaurito</text>
<text x="201.2" y="175">un</text>
<text x="205.3" y="175">determinato</text>
<text x="219.9" y="175">tempo</text>
<text x="228.1" y="175">si</text>
<text x="231.3" y="175">provvede</text>
<text x="242.5" y="175">direttamente</text>
<text x="257.9" y="175">a</text>
<text x="260.6" y="175">spegnere</text>
<text x="271.9" y="175">la</text>
<text x="275.4" y="175">pompa</text>
<text x="178" y="184">Sheet:</text>
<text x="178" y="186.7">File:</text>
<text x="184.1" y="186.7">PressControl_ESP32_2relay.kicad_sch</text>
<text x="178" y="196.9">KiCad</text>
<text x="178" y="194.1">Size:</text>
<text x="184.7" y="194.1">A4</text>
<text x="185.7" y="196.9">E.D.A.</text>
<text x="193.3" y="196.9">8.0.9</text>
<text x="200" y="194.1">Date:</text>
<text x="207" y="194.1">2025-06-15</text>
<text x="263" y="194.3">Rev:</text>
<text x="263" y="196.9">Id:</text>
<text x="267.1" y="196.9">1/1</text>
<text x="269.4" y="194.3">1.1</text>
</g>
<g font-size="1.8" fill="#840000">
<text x="35" y="11.9">1</text>
<text x="85" y="11.9">2</text>
<text x="135" y="11.9">3</text>
<text x="185" y="11.9">4</text>
<text x="235" y="11.9">5</text>
<text x="285" y="11.9">6</text>
<text x="106.7" y="19.9">Neutral</text>
<text x="147.6" y="19.9">Neutral</text>
<text x="108.2" y="24.7">Line</text>
<text x="147.8" y="25">Line</text>
<text x="10.3" y="35.9">A</text>
<text x="285.3" y="35.9">A</text>
<text x="236.7" y="83.4">G.32 i/o</text>
<text x="236.7" y="80.9">G.33 i/o</text>
<text x="245.7" y="80.9">T8</text>
<text x="245.7" y="83.3">T9</text>
<text x="10.3" y="85.9">B</text>
<text x="236.7" y="88.5">G.26 i/o</text>
<text x="236.7" y="86">G.27 i/o</text>
<text x="245.7" y="86">T7</text>
<text x="285.3" y="85.9">B</text>
<text x="236.7" y="93.6">G.23 i/o</text>
<text x="236.7" y="91">G.25 i/o</text>
<text x="236.7" y="101.2">G.19 i/o</text>
<text x="236.7" y="96.1">G.22 i/o</text>
<text x="23.2" y="105">A</text>
<text x="33.3" y="105">P</text>
<text x="236.7" y="106.3">G.17 i/o</text>
<text x="236.7" y="103.7">G.18 i/o</text>
<text x="236.7" y="113.9">G.14 i/o</text>
<text x="236.7" y="111.4">G.15 i/o</text>
<text x="236.7" y="108.8">G.16 i/o</text>
<text x="245.7" y="111.2">T3</text>
<text x="236.7" y="119">G.12 i/o</text>
<text x="236.7" y="116.4">G.13 i/o</text>
<text x="245.7" y="114">T6</text>
<text x="245.7" y="116.4">T4</text>
<text x="245.7" y="118.6">T5</text>
<text x="236.7" y="125.3">G.04 i/o</text>
<text x="245.7" y="125.3">T0</text>
<text x="247" y="130.3">T1?</text>
<text x="247" y="127.9">T2</text>
<text x="251.9" y="130.4">CMD G.11</text>
<text x="10.3" y="135.9">C</text>
<text x="285.3" y="135.9">C</text>
<text x="23.2" y="171.1">A</text>
<text x="33.3" y="171.1">P</text>
<text x="10.3" y="185.9">D</text>
<text x="285.3" y="185.9">D</text>
<text x="35" y="199.9">1</text>
<text x="85" y="199.9">2</text>
<text x="135" y="199.9">3</text>
<text x="185" y="199.9">4</text>
<text x="235" y="199.9">5</text>
<text x="285" y="199.9">6</text>
</g>
<g font-size="1.8" fill="#006464">
<text x="58.5" y="17.4">CircuitBreaker_1+1P</text>
<text x="66.5" y="14.8">CB3</text>
<text x="247.5" y="72">U1</text>
<text x="267.2" y="72">+5V</text>
<text x="28.8" y="73.7" transform="rotate(-90 28.8 73.7)">1K</text>
<text x="39" y="73.7" transform="rotate(-90 39 73.7)">1K</text>
<text x="239" y="74.5">ESP32-WROOM-32b</text>
<text x="236.7" y="83.4">G.32</text>
<text x="236.7" y="80.9">G.33</text>
<text x="257" y="82.1">+5V</text>
<text x="26.3" y="86.8" transform="rotate(-90 26.3 86.8)">pressControlLED</text>
<text x="36.4" y="86.1" transform="rotate(-90 36.4 86.1)">PumpLED</text>
<text x="236.7" y="88.5">G.26</text>
<text x="236.7" y="86">G.27</text>
<text x="255.7" y="87.2">Reset</text>
<text x="256.8" y="84.7">3.3V</text>
<text x="163.1" y="92.3">+5V</text>
<text x="236.7" y="93.6">G.23</text>
<text x="236.7" y="91">G.25</text>
<text x="236.7" y="98.7">G.21 i/o</text>
<text x="236.7" y="101.2">G.19</text>
<text x="236.7" y="98.7">G.21</text>
<text x="236.7" y="96.1">G.22</text>
<text x="166" y="104.8" transform="rotate(-90 166 104.8)">1K5</text>
<text x="236.7" y="106.3">G.17</text>
<text x="236.7" y="103.7">G.18</text>
<text x="236.7" y="113.9">G.14</text>
<text x="236.7" y="111.4">G.15</text>
<text x="236.7" y="108.8">G.16</text>
<text x="236.7" y="119">G.12</text>
<text x="236.7" y="116.4">G.13</text>
<text x="236.7" y="125.3">G.04</text>
<text x="257" y="125.3">GND</text>
<text x="257" y="122.8">GND</text>
<text x="236.7" y="127.9">G.02</text>
<text x="236.7" y="130.4">G.00</text>
<text x="256.6" y="130.4">G.11</text>
<text x="257" y="127.9">GND</text>
<text x="28.8" y="139.8" transform="rotate(-90 28.8 139.8)">1K</text>
<text x="39" y="139.8" transform="rotate(-90 39 139.8)">1K</text>
<text x="25" y="152.2" transform="rotate(-90 25 152.2)">pressControlLED</text>
<text x="36.4" y="152.2" transform="rotate(-90 36.4 152.2)">PumpLED</text>
</g>
<g font-size="1.8" fill="#a90000">
<text x="61.5" y="21.3">3</text>
<text x="71.7" y="21.3">3</text>
<text x="61.5" y="26.4">1</text>
<text x="71.7" y="26.4">2</text>
<text x="159.9" y="34">1</text>
<text x="166.3" y="34">1</text>
<text x="159.9" y="36.6">2</text>
<text x="159.9" y="39.1">3</text>
<text x="159.9" y="41.7">4</text>
<text x="166.3" y="36.6">2</text>
<text x="166.3" y="39.1">3</text>
<text x="166.3" y="41.7">4</text>
<text x="82.5" y="79.8">1</text>
<text x="82.5" y="82.3">2</text>
<text x="88.8" y="79.8">1</text>
<text x="88.8" y="82.3">2</text>
<text x="133.3" y="79.8">1</text>
<text x="133.3" y="82.3">2</text>
<text x="139.6" y="79.8">1</text>
<text x="139.6" y="82.3">2</text>
<text x="233" y="82.3">7</text>
<text x="233" y="79.8">8</text>
<text x="262.8" y="81">19</text>
<text x="263.5" y="83.6">1</text>
<text x="82.5" y="84.8">3</text>
<text x="82.5" y="87.4">4</text>
<text x="82.5" y="89.9">5</text>
<text x="88.8" y="84.8">3</text>
<text x="88.8" y="87.4">4</text>
<text x="88.8" y="89.9">5</text>
<text x="133.3" y="84.8">3</text>
<text x="133.3" y="87.4">4</text>
<text x="133.3" y="89.9">5</text>
<text x="139.6" y="84.8">3</text>
<text x="139.6" y="87.4">4</text>
<text x="139.6" y="89.9">5</text>
<text x="232.4" y="87.4">10</text>
<text x="232.4" y="84.8">11</text>
<text x="233" y="89.9">9</text>
<text x="263.5" y="86.1">2</text>
<text x="82.5" y="92.5">6</text>
<text x="82.5" y="95">7</text>
<text x="88.8" y="92.5">6</text>
<text x="88.8" y="95">7</text>
<text x="133.3" y="92.5">6</text>
<text x="133.3" y="95">7</text>
<text x="139.6" y="92.5">6</text>
<text x="139.6" y="95">7</text>
<text x="232.4" y="95">36</text>
<text x="232.4" y="92.5">37</text>
<text x="232.4" y="100.1">31</text>
<text x="232.4" y="97.5">33</text>
<text x="232.4" y="107.7">27</text>
<text x="232.4" y="105.2">28</text>
<text x="232.4" y="102.6">30</text>
<text x="232.4" y="112.8">12</text>
<text x="232.4" y="110.2">23</text>
<text x="232.4" y="117.9">13</text>
<text x="232.4" y="115.3">15</text>
<text x="232.4" y="124.2">26</text>
<text x="262.8" y="124.2">32</text>
<text x="262.8" y="121.7">38</text>
<text x="232.4" y="126.7">24</text>
<text x="232.4" y="129.3">25</text>
<text x="262.8" y="126.7">14</text>
<text x="262.8" y="129.3">18</text>
<text x="82.5" y="145.8">1</text>
<text x="82.5" y="148.3">2</text>
<text x="88.8" y="145.8">1</text>
<text x="88.8" y="148.3">2</text>
<text x="133.3" y="145.8">1</text>
<text x="133.3" y="148.3">2</text>
<text x="139.6" y="145.8">1</text>
<text x="139.6" y="148.3">2</text>
<text x="82.5" y="150.9">3</text>
<text x="82.5" y="153.4">4</text>
<text x="82.5" y="156">5</text>
<text x="88.8" y="150.9">3</text>
<text x="88.8" y="153.4">4</text>
<text x="88.8" y="156">5</text>
<text x="133.3" y="150.9">3</text>
<text x="133.3" y="153.4">4</text>
<text x="133.3" y="156">5</text>
<text x="139.6" y="150.9">3</text>
<text x="139.6" y="153.4">4</text>
<text x="139.6" y="156">5</text>
<text x="82.5" y="158.5">6</text>
<text x="82.5" y="161">7</text>
<text x="88.8" y="158.5">6</text>
<text x="88.8" y="161">7</text>
<text x="133.3" y="158.5">6</text>
<text x="133.3" y="161">7</text>
<text x="139.6" y="158.5">6</text>
<text x="139.6" y="161">7</text>
</g>
<g font-size="1.8" fill="#0000c2">
<text x="171.6" y="34">green</text>
<text x="212.1" y="36.7">Il</text>
<text x="212.1" y="38.7">Il</text>
<text x="214.5" y="36.7">secondo</text>
<text x="214.5" y="38.7">secondo</text>
<text x="216.8" y="40.8">per</text>
<text x="221" y="40.8">toglere</text>
<text x="228.3" y="38.7">viene</text>
<text x="228.8" y="40.8">tensione</text>
<text x="228.9" y="36.7">quando</text>
<text x="234.4" y="38.7">acceso,</text>
<text x="237" y="36.7">OFF,</text>
<text x="237.9" y="40.8">al</text>
<text x="240.9" y="40.8">pressControl</text>
<text x="242.3" y="36.7">porta</text>
<text x="242.7" y="38.7">in</text>
<text x="245.7" y="38.7">caso</text>
<text x="248.4" y="36.7">tensione</text>
<text x="251.2" y="38.7">di</text>
<text x="254.1" y="40.8">e</text>
<text x="254.2" y="38.7">Allarme,</text>
<text x="256.3" y="40.8">quindi</text>
<text x="257.5" y="36.7">al</text>
<text x="260.5" y="36.7">CB.</text>
<text x="263.3" y="40.8">alla</text>
<text x="268.1" y="40.8">pompa</text>
<text x="216.8" y="42.8">nel</text>
<text x="220.8" y="42.8">caso</text>
<text x="226.4" y="42.8">che</text>
<text x="230.9" y="42.8">spegnendo</text>
<text x="244.6" y="42.8">primo</text>
<text x="256.4" y="42.8">'allarme</text>
<text x="265.6" y="42.8">non</text>
<text x="270.2" y="42.8">cessasse.</text>
<text x="84.5" y="71.5">green</text>
<text x="83.8" y="75.3">brown</text>
<text x="86.4" y="77.2">blue</text>
<text x="62.2" y="79.8">red</text>
<text x="62.2" y="82.3">shield</text>
<text x="62.2" y="87.4">white</text>
<text x="62.2" y="89.9">yellow</text>
<text x="62.2" y="84.8">orange</text>
<text x="194.8" y="89.9">blue</text>
<text x="194.8" y="87.4">green</text>
<text x="62.2" y="95">black</text>
<text x="62.2" y="92.5">gray</text>
<text x="194.8" y="92.5">violet</text>
<text x="194.8" y="95">white</text>
<text x="197.6" y="97.5">gray startButton</text>
<text x="154.3" y="110.2">red</text>
<text x="21.6" y="118.4">Frutto</text>
<text x="28.4" y="118.4">del</text>
<text x="32.5" y="118.4">PressControl</text>
<text x="45.7" y="118.4">nel</text>
<text x="49.8" y="118.4">Quadro</text>
<text x="57.7" y="118.4">elettrico</text>
<text x="21.6" y="120.4">sala</text>
<text x="26.8" y="120.4">Pompe</text>
<text x="154.3" y="125.5">gray</text>
<text x="154.3" y="128">black</text>
<text x="62.2" y="145.8">red</text>
<text x="62.2" y="148.3">shield</text>
<text x="62.2" y="156">yellow</text>
<text x="62.2" y="150.9">orange</text>
<text x="62.2" y="153.4">white</text>
<text x="62.2" y="161">black</text>
<text x="62.2" y="158.5">gray</text>
<text x="24.6" y="191">Frutto</text>
<text x="31.4" y="191">del</text>
<text x="35.5" y="191">PressControl</text>
<text x="48.8" y="191">nel</text>
<text x="52.8" y="191">Quadro</text>
<text x="60.7" y="191">elettrico</text>
<text x="24.6" y="193">del</text>
<text x="28.7" y="193">Salone</text>
</g>
<g font-size="1.8" fill="#0f0f0f">
<text x="201.9" y="87.3">pumpLED</text>
<text x="201.9" y="89.8">pressControlLED</text>
<text x="201.9" y="92.4">activeBuzzer</text>
<text x="201.9" y="94.9">passiveBuzzer</text>
<text x="201.9" y="100">PumpState</text>
<text x="201.9" y="102.5">PressControlState</text>
</g>
<g font-size="1.4" fill="#006464">
<text x="105.1" y="17.2">Press_Control</text>
<text x="148.6" y="17.2">Pump</text>
<text x="258.8" y="92.2">+</text>
<text x="262.1" y="92.2">L</text>
<text x="252.1" y="100.4">Alim.</text>
<text x="256.9" y="100.4">interno</text>
<text x="261.8" y="97.3">N</text>
<text x="45.7" y="109" transform="rotate(-90 45.7 109)">startPControl</text>
<text x="45.7" y="175.1" transform="rotate(-90 45.7 175.1)">startPControl</text>
</g>
<g font-size="1.4" fill="#a90000">
<text x="103" y="23.9">~</text>
<text x="103" y="18.8">~</text>
<text x="117" y="23.9">~</text>
<text x="117" y="18.8">~</text>
<text x="146.2" y="23.9">~</text>
<text x="146.2" y="18.8">~</text>
<text x="138.8" y="31.5">8</text>
<text x="147" y="31.5">3</text>
<text x="147" y="34">5</text>
<text x="99.4" y="37.8">8</text>
<text x="107.7" y="37.8">3</text>
<text x="107.7" y="40.4">5</text>
<text x="138.8" y="36.6">9</text>
<text x="147" y="36.6">1</text>
<text x="99.4" y="42.9">9</text>
<text x="107.7" y="42.9">1</text>
<text x="264.3" y="91.2">~</text>
<text x="264.3" y="96.3">~</text>
</g>
<g font-size="1.4" fill="#840000">
<text x="142.1" y="28.7">PumpState</text>
<text x="105.3" y="33.8">pressControlState</text>
<text x="257.7" y="52.2">Gnd</text>
<text x="257.9" y="49.6">+Vcc</text>
<text x="257.9" y="57.3">IN2</text>
<text x="258.3" y="54.7">IN1</text>
</g>
<g font-size="1.1" fill="#840000">
<text x="104.2" y="22.7">220Vac</text>
<text x="104.7" y="21.4">IN</text>
<text x="113.6" y="22.5">OUT</text>
<text x="147.9" y="22.2">220Vac</text>
</g>
<g font-size="1.1" fill="#0000c2">
<text x="29.4" y="82.3">green</text>
<text x="39.6" y="82.3">red</text>
<text x="28.7" y="148.3">green</text>
<text x="38.9" y="148.3">red</text>
</g>
<g font-size=".9" fill="#840000">
<text x="246.1" y="47.2">+Vcc</text>
<text x="251.8" y="47.9" transform="rotate(-90 251.8 47.9)">R</text>
<text x="253" y="47.4">IN</text>
<text x="237.4" y="52.1">NO</text>
<text x="237.6" y="48.2">NC</text>
<text x="246.5" y="52.4">GND</text>
<text x="237.4" y="59.7">NO</text>
<text x="237.6" y="55.8">NC</text>
<text x="246" y="54.8">+Vcc</text>
<text x="251.8" y="55.5" transform="rotate(-90 251.8 55.5)">R</text>
<text x="252.8" y="55">IN</text>
<text x="246.6" y="60.1">GND</text>
<text x="264.1" y="96" transform="rotate(-90 264.1 96)">220Vac</text>
</g>
</svg>
